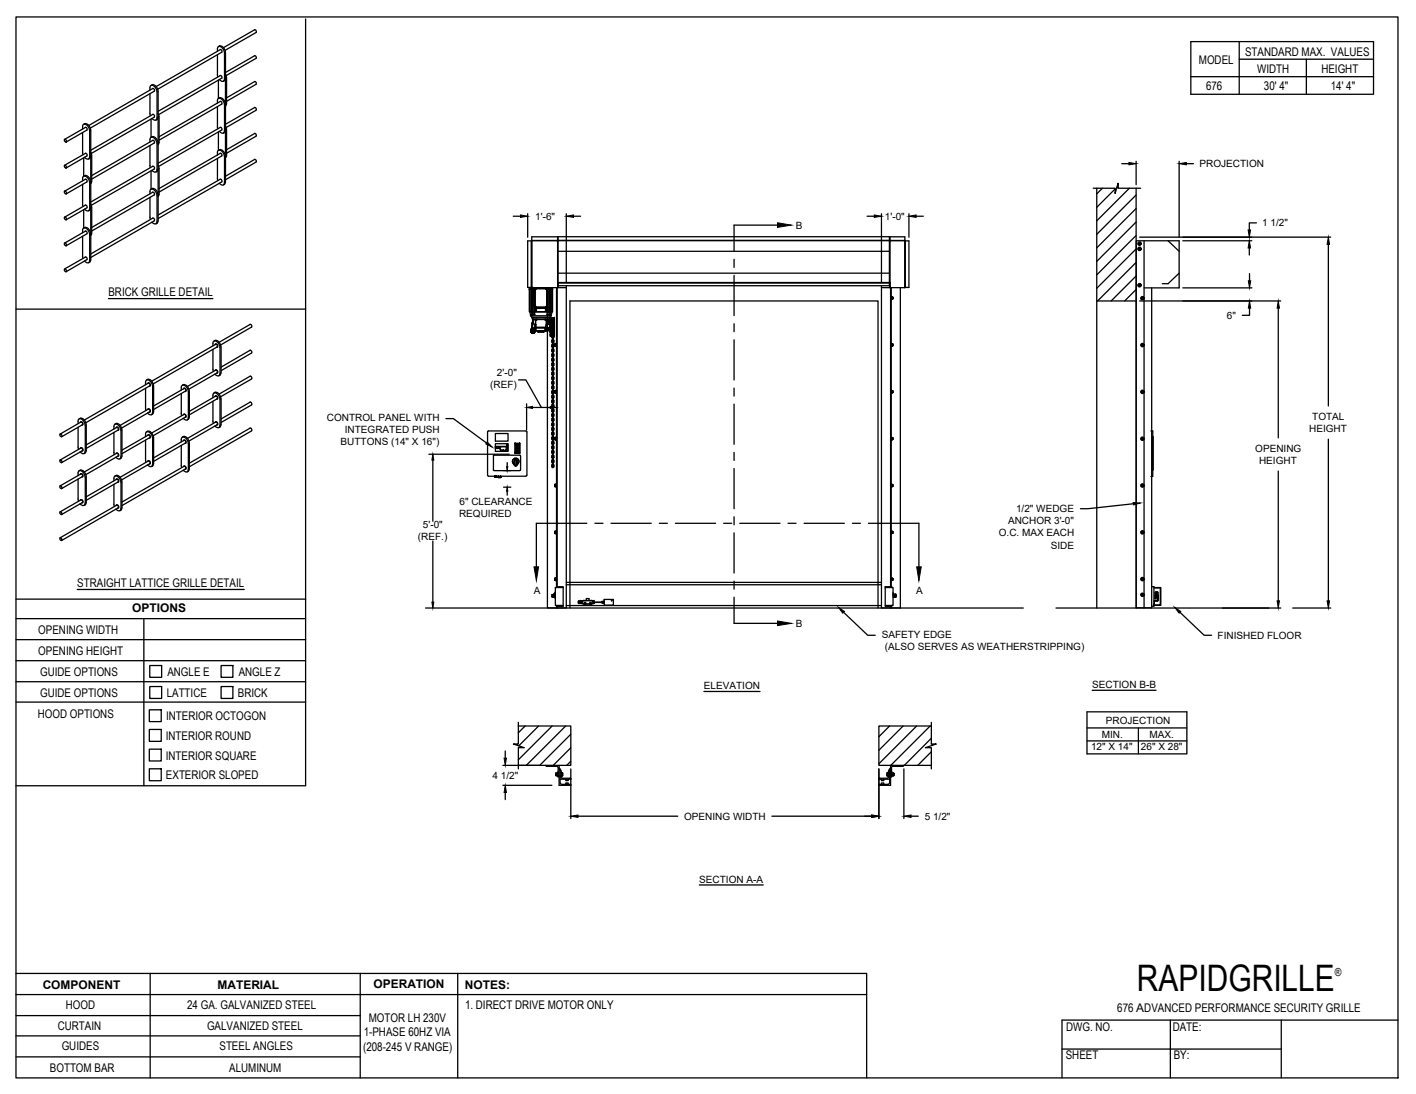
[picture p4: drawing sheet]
<svg xmlns="http://www.w3.org/2000/svg" width="279mm" height="216mm" viewBox="0 0 279 216" stroke-linecap="round" stroke-linejoin="round" font-family="sans-serif">
<!-- layer: SECTION CUTS -->
<g fill="none" stroke="#000" stroke-width=".25">
<path d="M144.8 51.2v1.6M144.8 54.4v7.9M153.4 44.4h-8.6v5.2M144.8 63.9v1.6M144.8 67.1v7.9M144.8 76.6v1.6M144.8 79.8v7.9M144.8 89.3v1.6M144.8 92.5v7.9M115.8 103.3h-10v8.6M117.4 103.3h1.6M120.6 103.3h7.9"/>
<path d="M130.1 103.3h1.6M133.3 103.3h7.9M142.8 103.3h1.6M144.8 102v1.6M144.8 105.2v7.9M144.8 114.7v1.6M144.8 117.9v5.1h8.6M146 103.3h7.9M155.5 103.3h1.6M158.7 103.3h7.9M168.2 103.3h1.6M171.4 103.3h9.9v8.6"/>
</g>
<path d="M153.4 44l2.7 .4-2.7 .5zM105.4 111.9h.9l-.5 2.7zM180.9 111.9h.9l-.5 2.7zM153.4 122.6l2.7 .4-2.7 .5z" fill="#000" stroke="#000" stroke-width=".2"/>
<!-- layer: MOTOR LH -->
<g fill="none" stroke="#000" stroke-width=".25">
<path d="M215.7 37.1h4.3v1.1l.6-2v.9h4.5M216.4 37.1v82.9M217.5 37.1l-1.1 1.2M220 37.3l-3.6 3.6M220.6 36.7l-.2 .2M222.8 37.1l-6.4 6.5M224.2 38.5l-7.8 7.7M224.2 37.1v82.9M104.4 57.1h.1M104.4 57.1h.2M104.5 57.1h.1M104.6 57v4.6l.1 .7"/>
<path d="M104.6 57h.1M104.6 57h.3M104.6 56.7v.3M104.7 57.1h-.3h.4v4.4M104.8 47.5v9.2M104.9 47.5v9.2M104.9 47.5h-.8v9.2h.8M104.9 56.8h.1M104.9 56.8v.2h.5M104.9 56.8h6.8M104.9 56.7v-10h5.1v10.1M104.9 47.5h4.9"/>
<path d="M104.9 56.7v.1M105.1 57.1h-.6v4.4M105.1 57v4.6M105.1 56.8v.2M105.1 57.1v4.4M105.2 57v.1M105.4 58v1.1M105.4 59.9v.5M105.4 57.2h.1M105.4 57.2l-.3-.1v4.4h.3M105.4 59v.2M105.4 59.6v.4"/>
<path d="M105.4 58.2v.9M105.4 59.2v.5M105.4 57.3v.7M105.4 57.1v.9M105.5 57v3.6M105.5 56.8h.1M105.5 57.1l.1 .1zM105.5 56.9h2.5v3.8h-2.5zM105.6 56.8l-.2 .2M105.7 57l-.1 .1M105.7 56.9l.1 .1zM105.8 56.9l-.3 .3v3.2"/>
<path d="M105.8 56.9h1.9l.2 .2v3.3M105.8 57h1.9l.2 .2v3.2l-.2 .2h-1.9l-.2-.2v-3.2zM105.8 56.9h1.9M106.1 56.8h.1M106.8 56.8h.1M107.7 56.9l.1 .1M107.8 57l.1 .1M107.9 56.8l.2 .2M107.9 57.1l.1 .1M107.9 56.8l-2.3 .1M107.9 56.8v.1M107.9 57.1v.1"/>
<path d="M107.9 57.2h.1M108 56.8h.1M108 57.2v3.2M108 57l.1 3.6M108.1 57h.1M108.1 57.1v4.4l-.3-.1M108.1 57.2h.1M108.1 57.1v.1M108.1 57.1h.9M108.3 57v.1M108.4 56.8v.2h-.3M108.4 57v4.6h.2v.5h-.2"/>
<path d="M108.6 57h.3M108.6 56.8v.2h-.2M108.6 57.1v4.4M108.9 57.1h.1M108.9 57.1h.1h-.1M108.9 56.8v.2M108.9 57v4.6M109 57.1h.1M109 57.1v4.4h-.6M109.8 56.8v59.2M109.9 47.5h.1M109.9 56.8v59"/>
<path d="M110 55.9v.7M110 55.7h65.6M110.1 56h.1M110.1 56.1h.1M110.1 56.3h.1M110.1 56.5h.1M110.1 47.5h-.3M110.1 47.5h-5.2M110.1 47.5v-.8h65.4v10.1M110.1 55.9h65.4M110.1 47.4l68.4 .1M110.1 49.6h65.4"/>
<path d="M110.1 53.9h65.4M110.1 56.4v.4M111.7 56.4v63.6h-3.7v-63.2M173.9 56.8h4.6M173.9 56.4v63.6h3.8v-63.2M175.5 56.4h-65.4v-8.9h68.4v9.3M175.5 56.2h.1M175.5 56h.1M175.5 56.4h.1M175.6 56.8v-10.1h2.9v10.1M175.6 55.9v.7M175.7 47.5h.1"/>
<path d="M175.7 56.8v59M175.9 58.5v.6M175.9 47.5h.1M175.9 56.8v59M175.9 58.9h.1M175.9 58.7v.3M175.9 59h.2M175.9 58.7l.2-.1 .1 .3M175.9 59h.1M175.9 58.9l.2 .1M175.9 58.7h.2l.1 .2M175.9 58.6h.1"/>
<path d="M176.1 58.6v.4M176.2 58.7v.2M178.5 47.5h.1M178.5 47.5h.8v9.2h-.8M178.6 47.5v9.2M216.4 59.4h7.8M224.2 41.1l-7.8 7.8M224.2 43.8l-7.8 7.8M224.2 46.5l-7.8 7.8M224.2 56.8h.1M224.2 57.1l-2.3 2.3M224.2 49.1l-7.8 7.8"/>
<path d="M224.2 51.8l-7.6 7.6M224.2 54.5l-5 4.9M224.9 48.9l.1 .1zM224.9 49.3l.1-.1zM224.9 48.9l-.3 .1v.2l.3 .1M224.9 47.9l.1 .1zM224.9 48.3l.1-.1zM224.9 47.9l-.3 .1v.2l.3 .1M224.9 56.1l.1 .1zM224.9 56.5l.1-.1zM224.9 56.1l-.3 .1v.2l.3 .1M224.9 56.1l-.3 .1 .2 .3 .2-.1-.1-.3"/>
<path d="M224.9 47.9l-.3 .1 .2 .3 .2-.1-.1-.3M224.9 48.9l-.3 .1 .2 .3 .2-.1-.1-.3M224.9 47.9h.1M224.9 48.9h.1M224.9 48.9v.1M224.9 56.1h.1M225 49h.1M225 49v.2v-.1M225 49.2h.1M225 48h.1M225 48v.2v-.1M225 48.2h.1"/>
<path d="M225 56.2h.1M225 56.2v.2v-.1M225 56.4h.1M225.7 56.8h7v-9.3h-8.5v72.5h3v-63.2M225.7 47.5v72.5M230.5 47.5l2.2 2.1M232.7 53.9l-2.2 2.1h-1.2M104.6 61.6h.5M104.7 62.3h4.1M104.7 62.3l.3 .3M104.8 65.6h.1M104.8 65h.1"/>
<path d="M104.8 65.3l.1-.1v.1zM104.8 65.5h.1M104.8 65.5l.6 .1M104.8 65.2h.1M104.8 65.2l-.1 .2 .1 .1M104.8 61.5h-.4v-4.4h.5v4.4M104.8 61.5h.3M104.8 65h.1zM104.8 65.1v.1M104.8 64.9l.1 .1M104.9 65.1h.1M104.9 65.1v.1"/>
<path d="M104.9 65.2h.1M104.9 65.6h.5M104.9 65h.1M104.9 65.1l-.1 .1M104.9 65v.1M104.9 65.4l.1 .1M104.9 65.4h.1M104.9 64.9h.1M104.9 65.6h.1M104.9 65.6h.2M104.9 65.6h.2zM104.9 65.2v.2"/>
<path d="M104.9 61.6h.5l.1 .5h-.6zM104.9 65.4v.2M104.9 61.6h.1M104.9 65.1l.1 .1M104.9 65.4l-.1 .1 .1 .1M104.9 65.2l-.1 .3M104.9 65.3v.1M105 65.6h.1M105 65.6h.1zM105 65.2v-.4h.1v.6M105 65.2h.1v.3M105 62.6h3.5"/>
<path d="M105 62.6v.1h3.5M105 63.8l-.1 1M105 65.2v.3M105 63.8h.1M105 65.5h.1M105 65.6h-.1M105 63.8l-.1 1.4M105 62.1h.1M105 62.1h.2M105.1 65.6h.1M105.1 62.1h.1M105.1 65.6h-.2h.2"/>
<path d="M105.1 63.7v.1M105.1 62.9v-.2v1M105.1 65.4h.1M105.1 65v.2M105.1 63.8v1M105.1 62.8h.1M105.1 65h.1M105.1 65.3h.1M105.1 63.8h.1M105.1 65.4v.1M105.1 62.1v.1M105.1 65.1h.1"/>
<path d="M105.1 64.8h.5M105.1 64.7h.5M105.1 65.3l.1 .1M105.1 65.1v.2M105.1 65.3v.1M105.1 65.6h.1zM105.1 65.6h.2zM105.1 65.6h.2M105.1 63.8v-.8h3.3v.9M105.1 63.8l.1 .1 .5 .1M105.1 61.6v.5M105.1 63.1h.5"/>
<path d="M105.2 65.6h.1M105.2 65.6h.1zM105.2 65.1v.3M105.2 65.4h.1M105.2 65.3h-.1M105.2 65.4h-.1M105.2 65l.1 .2M105.2 61.6h3.1M105.2 61.5v.1M105.2 65.3v.1M105.2 63v.9M105.2 65.4l.1 .1"/>
<path d="M105.2 64.8v.3M105.2 64.8v.2M105.2 65.6h-.1h.1M105.2 62.1h.1M105.3 65.6h.1M105.3 65.6h-.2h.2M105.3 64.8v.4zM105.3 65.2v.3M105.3 65.5h.1M105.3 62.1h-.3M105.3 64.8h-.1M105.3 65.4h.4"/>
<path d="M105.4 65.4l.1 .1-.1 .1zM105.4 65.6h.1M105.4 61.4h.1M105.4 60.6l.2 .2M105.4 65.4h.1M105.4 60.3v1.2M105.4 65.4h-.1M105.4 60.7v.8M105.5 65.5h.1M105.5 60.4l.1 .1v-.1M105.5 60.4h.1M105.5 65.5l-.1 .1"/>
<path d="M105.5 65.4v.1M105.5 60.4l.1 .1M105.5 65.6h.1M105.6 63.1h.1M105.6 65.2h.1M105.6 63v.1M105.6 63.1h.3M105.6 64.1h.1M105.6 65h-.3M105.6 60.5l.2 .1M105.6 65.1v.1M105.6 65.4l-.1 .1"/>
<path d="M105.6 64.1v.6M105.6 60.5l.2 .2-.1-.1M105.6 60.7v.1M105.6 64.7v.4M105.6 64.1v1.1M105.6 60.8v.7h.1v-.7M105.6 61.4l-.2 .1M105.6 64.1v.1M105.7 63.1h.1M105.7 64.6h.1M105.7 64.1h-.1M105.7 64.1v.5z"/>
<path d="M105.7 64.1h.1M105.7 64.6v.8M105.7 63.1v.9M105.7 63.1v1.5M105.7 64.7v.5M105.7 65.2h.1M105.7 65.2v.2M105.7 65.2h-.1M105.7 65.4h.1M105.7 64.1h-.1v1h-.3M105.7 65.2l.1 .1h1.9M105.7 64.6h2v.1h-2z"/>
<path d="M105.7 61.4h.2M105.7 65.3h2M105.8 60.7h1.9M105.8 63.1h.1M105.9 60.8v.7h1.7v-.7M105.9 63.1h-.1M105.9 63.1h1.6M105.9 63v.1M106.1 60.8h.8M106.1 65.3l.1 .1M106.2 65.4h1.1M106.2 65.4v.1"/>
<path d="M106.2 65.5h.1M106.2 65.5h1.1M107 60.8h.6M107.3 65.5h.1M107.3 65.4v.1M107.4 65.3l-.1 .1M107.5 63.1h.1M107.5 63v.1M107.5 63.1h.4M107.6 63.1h.2M107.6 64.7a.25 .25 0 0 0-.1 .3 .25 .25 0 0 0 .2 .2v.1M107.6 64.7l.1 .1"/>
<path d="M107.7 63.1h.1M107.7 65.1h.6M107.7 65.1h.1M107.7 65h.6M107.7 65.1v.2M107.7 60.6h.1l-.1 .1zM107.7 64.6h.1M107.7 65.3h.1M107.7 64.8h.1M107.7 64.6v.1M107.7 64.7h.1M107.7 61.4h.1"/>
<path d="M107.7 64.8l-.1 .2h.1M107.7 65v.1M107.7 60.8v.7h.1v-.7M107.7 65.3h.8M107.8 64l-.1 .6M107.8 64.1l-.1 .5M107.8 63.1v.9M107.8 63.1v.9h.5M107.9 60.5l-.2 .1M107.9 63.1h-.1M107.9 60.4v.1l.1-.1M107.9 60.5l-.1 .1"/>
<path d="M107.9 60.7l-2.3 .1M107.9 63v.1M107.9 63.1h.5M107.9 60.4h.1M107.9 60.4v.1M108 60.6h.1M108 61.6h.4v.5M108.1 60.7v.8h.3v-4.4v4.4M108.1 60.6l-.2 .2M108.1 61.4h.1M108.2 62.1h.1M108.2 62.1v.1l.3-.1"/>
<path d="M108.2 62.1h.3M108.2 62.1h.2M108.3 63l-.1 .9h.2M108.3 62.1v.1M108.3 64.8h.1l-.1 .1M108.3 64.8v.2M108.3 61.5v.1M108.3 65v.1M108.3 64.8v.1M108.3 64.7l-.6 .1M108.3 64.9v.1M108.3 65h.1"/>
<path d="M108.3 64.9h.1M108.4 64.9h.1M108.4 65h.1M108.4 65h-.1M108.4 64.9l-.1 .1M108.4 65l.1 .1M108.4 64.9v.1M108.4 62.1v.1M108.4 64.8v.2M108.4 64.8h-.7M108.4 62.7v1M108.4 61.6h.5"/>
<path d="M108.4 63.9v.9M108.4 63.9l-.6 .1M108.4 65v.3M108.4 62.1h.1M108.4 64.1h.1M108.4 63.9h.1M108.5 62.1h.1M108.5 62.6v.4M108.5 65.2h.1M108.5 63.9v1.3M108.5 63.9h.1M108.5 63.8v1.5"/>
<path d="M108.5 63.5v.4M108.5 65.2v.4M108.5 63.5h.1M108.5 65.6h.1M108.5 63.1h.1v2.9h-.1zM108.5 66l.1 .4M108.5 66.1l.1 .3M108.6 61.6h-.6l-.1 .5h.5M108.6 64.9l.1 1.1M108.6 64.2l.1-1.1v2.9M108.6 62.7l-.1 .4M108.6 62.7l.8 .1"/>
<path d="M108.6 66.4h.3M108.6 62.7l-.1 .1M108.6 63.1h.1M108.7 66l.1 .2M108.7 66l-.1 .2h.2M108.7 63.1l.2-.2v3.3M108.7 63.1h.1M108.7 63.1v3M108.7 66.1h.1M108.7 63v3M108.7 64.6l.1 1.5M108.7 64.7v.1"/>
<path d="M108.7 64.1l.1-.2-.1 .2M108.7 65.3l.1 .3-.1-.2M108.7 64.9h.1M108.7 66.1l.2 .1M108.7 65.6l.1 .1M108.7 65.4l.1 .3M108.7 64.6h.1M108.7 64.4h.1M108.8 62.9l-.2 .2M108.8 63.4h.1M108.8 65.7h.1M108.8 63.4l-.1 .1"/>
<path d="M108.8 63v.4M108.8 65.7v.4M108.8 66.1h.1M108.8 63h.1M108.8 62.9l-.1 .2M108.8 63l-.1 .1M108.8 63v1.6M108.8 63.4l-.1 .3zM108.8 62.3l-.3 .3M108.8 62.9v3.2M108.8 62.9v3.3M108.9 66.2h.1"/>
<path d="M108.9 62.9h.1M108.9 62.9l.1 .4M108.9 66.3l.1 .4M108.9 70.9l.1 .4M108.9 78.2l.1 .4M108.9 64.9h.1M108.9 65.1h.1M108.9 66h.1M108.9 65.6l.1 .2M108.9 72l.1 .2M108.9 73.9l.1 .2M108.9 79.3l.1 .2"/>
<path d="M108.9 61.6l-.1 .7M109 65.9v.2M109 66.1h.1M109 70.9v.3M109 78.2v.3M109 66.4h.2M109 65.6v.1M109 72v.1M109 73.9h.1M109 79.3v.1M109 65.9h.1M109 63.3h.1"/>
<path d="M109 65.8v.1M109 67.5v-.3l.1-.1v.4M109 66.2v.4M109 65.3v.3M109 64.3l.1 1.1v-1.1M109 63.4l.1 1v-1M109 68v.5M109 68.9l.1 1.1v-1.1M109 69.9v.4M109 70.8v.1M109 71.7v.4M109 72.6v1"/>
<path d="M109 73.5v.4M109 74.8v-.3l.1-.1v.4M109 75.3v.5M109 76.2v.5M109 77.2v.4M109 78.1v.1M109 79v.4M109 79.9v.4M109 67l-.1 .2 .1 .5M109 66.1l-.1 .2M109 65.2l-.1 .4M109 64.2l-.1 .5 .1 .2"/>
<path d="M109 63.3l-.1 .5 .1 .2M109 67.9l-.1 .2 .1 .5M109 68.8l-.1 .2 .1 .5M109 69.8l-.1 .2 .1 .4M109 70.7l-.1 .2M109 71.6l-.1 .5M109 72.5l-.1 .2 .1 .4M109 73.4l-.1 .5M109 74.3l-.1 .2 .1 .5M109 75.2l-.1 .2 .1 .5M109 76.1l-.1 .2v.4h.3l.1-.1M109 77.1l-.1 .2 .1 .4"/>
<path d="M109 78l-.1 .2M109 78.9l-.1 .5M109 79.8l-.1 .2 .1 .4M109 63.5l.1-.4v.4M109 69l.1-.7v.7M109 71.2l.1 .6v-.6M109 74.5l.1-.7v.7M109 76.3l.1-.7v.7M109 76.6l.1 .7v-.7M109 78.5l.1 .6v-.6M109 66.6v.6M109 79.4v.5"/>
<path d="M109 66.6h.1M109 64.7h.1M109 63.8h.1M109 63.4h.1M109 69h.1M109 69.3h.1M109 71.2h.1M109 73.6h.1M109 73h.1M109 76.3h.1M109 76.6h.1M109 78.5h.1"/>
<path d="M109 79.9h.1M109 79.3h.1M109 65.6l.1 .7zM109 67.5l.1 .6zM109 70.2l.1 .7zM109 72l.1 .7zM109 74.8l.1 .6zM109 77.5l.1 .7zM109.1 65.6h.1M109.1 79.5h.1M109.1 63.5v.3M109.1 64.5v.2"/>
<path d="M109.1 65.4v.2M109.1 65.8h.1M109.1 66.6v.6M109.1 79.4v.5M109.1 67l.2 .2M109.1 66.1l.2 .2M109.1 65.2l.2 .2M109.1 64.2l.2 .2M109.1 67.9l.2 .2M109.1 68.8l.2 .2M109.1 69.8l.2 .1M109.1 70.7l.2 .2"/>
<path d="M109.1 71.6l.2 .2M109.1 72.5l.2 .2M109.1 73.4l.2 .2M109.1 74.3l.2 .2M109.1 75.2l.2 .2M109.1 76.1l.2 .2M109.1 77.1l.2 .1M109.1 78l.2 .2M109.1 78.9l.2 .2M109.1 79.8l.2 .2M109.1 66.2v.4M109.1 65.3l.1 .3"/>
<path d="M109.1 68v.5M109.1 69.9v.4M109.1 70.8l.1 .1M109.1 71.7l.1 .4M109.1 72.6v1M109.1 73.5l.1 .4M109.1 75.3v.5M109.1 76.2v.5M109.1 77.2v.4M109.1 78.1l.1 .1M109.1 79l.1 .4M109.1 79.9v.4"/>
<path d="M109.1 65.8l.1 .1M109.2 63.3h-.1M109.2 65.9h.1M109.2 63.3l.1 .2M109.2 65.9v.2M109.2 70.9l-.1 .3M109.2 78.2l-.1 .3M109.2 65.6l-.1 .1M109.2 72l-.1 .1M109.2 73.9h-.1M109.2 79.3l-.1 .1M109.2 66.1h.1"/>
<path d="M109.2 63h.1M109.2 63v.3M109.3 66.2h.1M109.3 67.5l-.2 .2M109.3 66.5l-.2 .2M109.3 65.6l-.2 .2M109.3 64.7l-.2 .2M109.3 63.8l-.2 .2M109.3 68.4l-.2 .2M109.3 69.3l-.2 .2M109.3 70.2l-.2 .2M109.3 71.1l-.2 .2"/>
<path d="M109.3 72l-.2 .2M109.3 73l-.2 .1M109.3 73.9l-.2 .2M109.3 74.8l-.2 .2M109.3 75.7l-.2 .2M109.3 77.5l-.2 .2M109.3 78.4l-.2 .2M109.3 79.3l-.2 .2M109.3 66.3h.1M109.3 62.9l-.1 .1M109.3 62.9h.1M109.3 63.5v.3"/>
<path d="M109.3 64.4v.3M109.3 65.4v.2M109.3 66.3v.2M109.3 67.2v.3M109.3 68.1v.3M109.3 69v.3M109.3 70v.2M109.3 70.9v.2M109.3 71.8v.3M109.3 72.7v.3M109.3 73.6v.3M109.3 74.5v.3"/>
<path d="M109.3 75.4v.3M109.3 76.3v.3M109.3 77.3v.2M109.3 78.2v.2M109.3 79.1v.3M109.3 80v.3M109.3 62.8v3.5M109.3 62.8h.1M109.4 62.8h.1M109.4 64.6l-.1 1.7M109.4 62.8v1.8M109.4 64.6h.1"/>
<path d="M109.4 64.1v.4M109.4 64.8v-.2v.4M109.4 64.3v.3M109.4 62.8l-.1 3.5M109.5 68.2h.1M109.5 67.9h.1M109.5 67.9v.3M109.5 77.2v.2M109.5 77.2h.1M109.5 77.4h.1M109.5 67.9h.3l-.3-.1v.4M109.5 68.2l.3 .1h-.3z"/>
<path d="M109.5 77.2h.2v-.2a.27 .27 0 0 0-.2 .3 .27 .27 0 0 0 .2 .3M109.5 77.4h.2v.2M109.5 67.8v.5M109.5 77v.6M109.7 67.9v.3M109.7 77.2v.2M109.7 67.8h.1M109.7 77l.1 .1M109.8 68.3h-.1M109.8 77.5l-.1 .1M109.8 67.8v.5M109.8 77v.6"/>
<path d="M175.9 67.8v.6M175.9 77v.6M175.9 68.2h.1M175.9 67.9v.3M175.9 68.2l.2 .1M175.9 67.9l.2-.1 .1 .4M175.9 77.4h.1M175.9 77.2v.3M175.9 77.5h.2M175.9 77.2l.2-.1 .1 .3M175.9 68.3h.1M175.9 77.5h.1"/>
<path d="M175.9 67.9h.2v.3M175.9 77.4l.2 .1M175.9 77.2h.2l.1 .2M175.9 67.8v.1M175.9 77.1h.1M176.1 67.8v.5M176.1 77.1v.4M176.1 68.2h.1M176.1 68.3h.1M176.2 67.9v.3M176.2 77.2v.2M225.4 67.9l.2 .1z"/>
<path d="M225.4 68.3l.2-.1zM225.4 67.9l-.2 .1v.2l.2 .1M225.4 77.1l.2 .1zM225.4 77.6l.2-.1zM225.4 77.1l-.2 .1v.3l.2 .1M225.6 68v.2v-.1M225.6 77.2v.3v-.2M97.3 90l.2-.2h5.1l.1 .2v2.7l-.1 .2M97.3 92.7l.2 .2M97.4 90v2.7M97.5 92.9h5.1M97.6 94.1h.2h-.2"/>
<path d="M97.6 94.1h.2M97.6 94.1h.1M97.6 94v.2M97.7 85.6h2.5v1.5h-2.5zM97.7 87.6h2.5v1.5h-2.5zM97.7 88.1h2.4M97.8 88.2h.2zM97.8 88.2h.1M97.8 94.1h.1M97.8 94v.2M98.1 88.4l.1 .1zM98.3 94.2h.5z"/>
<path d="M98.3 94.1h.5h-.5M98.3 94.1h.5M98.3 94.1h.1M98.3 94.2h.1M98.3 94.2h.5M98.3 94v.3h.5v-.3M98.7 88.2h1.2v.8h-1.1zM98.8 94.2h.1M98.8 94.1h.1M98.8 88.2h.1M98.8 89.1h.1M98.8 89v.1"/>
<path d="M98.8 89h.5M98.9 89h.1M98.9 89.1h.1M99 89.1h.1M99 89h.1M99 89v.1M99.1 89h.1M99.1 89.1h.1M99.1 89v.1M99.2 89.1h.1M99.3 89h-.5h.5M99.3 89h.1"/>
<path d="M99.3 89v.1M99.3 89.1h.1M99.4 89h.1M99.8 89h.1M100 87.9h.1M100 88.8h.1M100 88.8l.1 .1M100.1 87.9h-.1M100.1 87.9h.1M100.1 88.8h.1M100.1 87.6l.1 1.5M100.1 87.6v1.5v-1.5"/>
<path d="M101.4 91.2l.1 .5zM101.4 91.6l.4 .4M101.4 91.6a.65 .65 0 0 1-.1-.9 .65 .65 0 0 1 1 0 .65 .65 0 0 1-.2 .9M101.5 91.6l.3 .3M101.6 89.4h.9M101.6 90.8l-.2 .4M101.6 90.8l-.1 .4M101.6 90.8h.1M101.6 90.8h.3v1h-.3zM101.6 87.5v1.9M101.6 90.7v.1M101.6 87.5h.1"/>
<path d="M101.6 89.4h.1M101.7 90.8h.2M101.8 91.9v.1M101.9 90.8h.1M101.9 90.8l.1 .4M101.9 90.8h-.3M101.9 90.6h-.3M101.9 90.8l.2 .4M101.9 90.7v.1M102 89v.1M102 89.1h.1M102 89h.1"/>
<path d="M102 87.9h.1M102 87.8h.1M102 87.8v.1M102 88.5h.1M102 88.4v.1M102.1 89.1h.1M102 91.2l.1 .5zM102 87.8l.1 .1M102 91.6l-.2 .3M102.1 88.5h.1M102.1 87.9h-.1M102.1 87.8v.1"/>
<path d="M102.1 87.8h.1M102.1 91.6l-.3 .4M102.1 87.9h.1M102.2 88.5h.1M102.2 88.5h-.1M102.2 89l-.1 .1M102.2 89h.1M102.2 87.8h.1M102.2 89.1h.1M102.2 88.4v.1M102.5 87.5h.1M102.5 89.4h.1"/>
<path d="M102.5 87.5h-.9M102.6 87.5v1.9M102.6 89.4h-.1M103.9 85.2l-.1-.2-7.5 .1-.1 8.7 .2 .2h7.4l.1-.2M104 85.2v8.6M108.9 80.9l.1 .4M108.9 86.4l.1 .4M108.9 89.1v.4h.3l.1-.2M108.9 82.1l.1 .1M108.9 91.2l.1 .2M109 80.9v.9M109 86.4v.3"/>
<path d="M109 89.1v.3M109 82.1h.1M109 91.2v.1M109 89.9l.2 .1-.1 .9zM109 91.8h.2l-.1 .4zM109 80.8v.1M109 81.7v.4M109 83v-.4h.1v.4M109 83.5v.5M109 84.5v.4M109 85.4v.4M109 86.3h.1"/>
<path d="M109 87.2v.4M109 88.1v.4M109 89v.1M109 90.8v.4M109 80.7l-.1 .2M109 81.6l-.1 .5M109 82.5l-.1 .2v.4h.3l.1-.1M109 83.4l-.1 .2 .1 .5M109 84.3l-.1 .2 .1 .5M109 85.2l-.1 .2 .1 .5M109 86.2l-.1 .1M109 87.1l-.1 .2 .1 .4"/>
<path d="M109 88l-.1 .2 .1 .4M109 88.9l-.1 .2M109 89.8l-.1 .2 .1 .5M109 90.7l-.1 .5M109 91.6l-.1 .2v.4h.3l.1-.1M109 82.7l.1-.7v.7M109 86.7l.1 .6v-.6M109 90l.1-.7v.7M109 91.8l.1-.7v.7M109 83v.6M109 81.8h.1M109 81.2h.1"/>
<path d="M109 83.6h.1M109 83h.1M109 86.6h.1M109 90.3h.1M109 80.2l.1 .7zM109 83.9l.1 .6zM109 84.8l.1 .6zM109 85.7l.1 .7zM109 87.5l.1 .7zM109 88.4l.1 .7zM109.1 83v.6M109.1 80.7l.2 .2"/>
<path d="M109.1 81.6l.2 .2M109.1 82.5l.2 .2M109.1 83.4l.2 .2M109.1 84.3l.2 .2M109.1 85.2l.2 .2M109.1 86.2l.2 .1M109.1 87.1l.2 .2M109.1 88l.2 .1M109.1 88.9l.2 .2M109.1 89.8l.2 .2M109.1 90.7l.2 .2M109.1 91.6l.2 .2"/>
<path d="M109.1 80.8l.1 .1M109.1 81.7l.1 .4M109.1 83.5v.5M109.1 84.5v.4M109.1 85.4v.4M109.1 86.3h.1M109.1 87.2v.4M109.1 88.1v.4M109.1 89l.1 .1M109.1 90.8l.1 .4M109.2 80.9l-.1 .9M109.2 86.4l-.1 .3"/>
<path d="M109.2 89.1l-.1 .3M109.2 82.1h-.1M109.2 91.2l-.1 .1M109.3 80.3l-.2 .1M109.3 81.1l-.2 .2M109.3 82.1l-.2 .1M109.3 83.9l-.2 .2M109.3 84.8l-.2 .2M109.3 85.7l-.2 .2M109.3 86.6l-.2 .2M109.3 87.5l-.2 .2M109.3 88.4l-.2 .2"/>
<path d="M109.3 90.3l-.2 .2M109.3 91.2l-.2 .2M109.3 80.9v.3M109.3 81.8v.3M109.3 82.7v.3M109.3 83.6v.3M109.3 84.5v.3M109.3 85.4v.3M109.3 86.4v.2M109.3 87.3v.2M109.3 88.2v.2M109.3 89.1v.2"/>
<path d="M109.3 90v.3M109.3 90.9v.3M109.3 91.8v.3M109.5 86.7h.1M109.5 86.4h.1M109.5 86.4v.3M109.5 95.9h.1M109.5 95.7h.1M109.5 95.7v.2M109.5 86.8h.2M109.5 86.8h.1M109.5 95.7h.2v.2h-.2z"/>
<path d="M109.5 95.7v-.2h.2v.2M109.5 95.9v.2h.2M109.5 86.4h.3l-.3-.1v.5M109.5 86.7h.2v.1M109.5 95.5v.6M109.5 86.3v.5M109.7 95.9v.2M109.7 86.4v.3M109.7 95.5l.1 .1M109.7 86.3h.1M109.8 96l-.1 .1M109.8 86.8h-.1"/>
<path d="M109.8 95.5v.6M109.8 86.3v.5M175.9 86.3v.6M175.9 95.5v.6M175.9 95.9h.1M175.9 95.7v.3M175.9 96h.2M175.9 95.7l.2-.1 .1 .3M175.9 86.7h.1M175.9 86.4v.3M175.9 86.7l.2 .1M175.9 86.4l.2-.1 .1 .4"/>
<path d="M175.9 96h.1M175.9 86.8h.1M175.9 95.9l.2 .1M175.9 95.7h.2l.1 .2M175.9 86.4h.2v.3M175.9 95.6h.1M175.9 86.3v.1M176.1 86.3v.5M176.1 95.6v.4M176.1 86.7h.1M176.1 86.8h.1M176.2 86.4v.3"/>
<path d="M176.2 95.7v.2M225.4 86.4l.2 .1zM225.4 86.8l.2-.1zM225.4 86.4l-.2 .1v.2l.2 .1M225.4 95.6l.2 .1zM225.4 96.1l.2-.2zM225.4 95.6l-.2 .1v.2l.2 .2M225.6 86.5v.2v-.1M225.6 95.7v.2v-.1M227.1 85h.4v9h-.4M227.5 86.1v6.7M227.5 86.2v6.6"/>
<path d="M84 120h117.9M108.9 117.7l.1 .1M108.9 117.4v.3M109 117.3l-.1 .1M109 117.3h.1M109 117.6h.2M109 117.3h.2v.5h-.2zM109.2 117.4h.1M109.2 117.8h.1M109.3 117.6v.2M109.3 117.4v.2M109.3 117.8h.1"/>
<path d="M109.3 117.4v.3M109.3 117.4h.1M109.3 117.4v.1M109.3 117.5v.3M109.3 117.5v.1M109.3 117.3h.1v.5h-.1zM109.3 117.6h.1M109.4 117.4h.2M109.4 117.8h.1M109.5 117.2l-.1 .1M109.5 117.2h.1M109.5 114.4h.1"/>
<path d="M109.5 114.2h.1M109.5 114.2v.2M109.5 105.2h.1M109.5 104.9h.1M109.5 104.9v.3M109.5 105.3h.2M109.5 105.3h.1M109.5 114.4l.3 .1-.3 .1zM109.5 114.2l.3-.1-.3-.1v.4M109.5 104.8l.3 .1h-.3zM109.5 104.9v.4M109.5 105.2h.2v.1"/>
<path d="M109.5 114v.6M109.5 104.8v.5M109.6 117h-.1v.8h.1M109.6 117.7v.5M109.6 117.7h-.1M109.6 117h.1M109.6 117.2h.1M109.6 116.9v.1M109.6 118.2h.1M109.6 117v.5M109.7 114.2v.2M109.7 104.9v.3"/>
<path d="M109.7 114l.1 .1M109.7 104.8h.1M109.8 114.5l-.1 .1M109.8 105.3h-.1M109.8 104.8v.5M109.8 114v.6M109.8 119.5v.5M109.8 116v-.2h1.3v3.9h-1.3v-.2M109.9 119.7v.3M111.1 116h-1.5v3.5h1.5M111.7 119.5h62.2M111.7 115.4h62.2"/>
<path d="M111.7 114.9h62.2M112.5 120v-60.6h60.7v60.6M114.2 118.6v.5M114.2 118.7v.4M114.2 118.6h.2v.5h-.2M114.2 118.9h.2M114.4 118.7h.1M114.4 119h.1M114.5 118.7v.2M114.5 118.9v.1M114.5 119h.1M114.5 118.7l.1 .2"/>
<path d="M114.5 118.7v.3M114.5 118.8v.2M114.5 118.7h.1M114.6 118.6v.5h-.1v-.5h.2M114.6 119.1h.1M114.7 118.6v.5M114.7 118.7h.1M114.7 119.1h.1M114.7 118.6h.1M114.7 118.6h.3M114.7 119.1h.3M115.2 118.5h1.5"/>
<path d="M115.2 119.2h1.5M115.3 119.1l.1 .1M115.3 119h.1M115.3 119.1h.1M115.3 119.1h.2M115.3 119.1v.1M115.3 119h.2M115.4 119l.1 .1v-.1l-.2 .1M115.5 119.1h.1M115.5 119h.1M115.5 119.1v.1M115.7 118.1l-.1 .4"/>
<path d="M115.7 118.1h.5M116.2 118.1l.1 .4M116.4 119.1v.1M116.4 119.1l.2-.1-.1 .2M116.4 119.1h.1M116.4 119h.1M116.4 119h.2M116.5 119l-.1 .1M116.6 119.1h.1M116.6 119h.1M116.7 118.5a.32 .32 0 0 1 .3 .3 .32 .32 0 0 1-.4 .3h-.2M116.7 118.5h-1.5a.33 .33 0 0 0-.3 .3 .33 .33 0 0 0 .3 .4h1.5"/>
<path d="M116.9 118.6h.3M116.9 119.1h.3M117.2 119.1h-.1M117.2 119h.1M117.2 118.7h.1M117.2 118.6v.5M117.2 118.8h1.6M117.2 118.9h1.6M118.8 118.8v.1M118.8 118.9h.1M118.8 118.8h.1M118.9 118.8h.1"/>
<path d="M118.9 118.9h.1M118.9 118.8h-.1M118.9 118.8v.2M118.9 118.8l.1 .2h-.1M119 118.8l.1 .2zM119.1 118.9h.1M119.1 118.8h.1M119.1 118.8v.2v-.2M119.1 118.7l.1 .3zM119.2 118.3h1.8v1.1h-1.8zM119.2 119h.1M119.2 118.7h.1"/>
<path d="M119.2 118.7v.3M174.7 116h1.5v3.5h-1.5M175.7 119.7v.3M175.9 104.8v.6M175.9 114v.6M175.9 119.7v.3M175.9 114.4h.1M175.9 114.2v.3M175.9 114.5h.2M175.9 114.2l.2-.1 .1 .3M175.9 105.2h.1M175.9 104.9v.3"/>
<path d="M175.9 105.2l.2 .1M175.9 104.9l.2-.1 .1 .4M175.9 114.5h.1M175.9 105.3h.1M175.9 114.4l.2 .1M175.9 114.2h.2l.1 .2M175.9 104.9h.2v.3M175.9 114.1h.1M175.9 104.8v.1M175.9 116v-.2h-1.2v3.9h1.2v-.2M176.1 114.1v.4M176.1 104.8v.5"/>
<path d="M176.1 105.2h.1M176.1 105.3h.1M176.2 104.9v.3M176.2 114.2v.2M176.2 117v.8M176.2 117.2h.1M176.3 117.2v.6h.1v-.5l-.2 .1M176.3 117.8h.1M176.4 117.4v.4M176.4 117.4h.1M176.4 117.8h.1M176.4 117.4v.2h-.1"/>
<path d="M176.4 117.4l.1 .2M176.4 117.6l.1 .2M176.4 117.4l.1 .4M176.4 117.4v.3M176.5 117.6v.2M176.5 117.4v.2h.2M176.5 117.4v.3M176.5 117.8h.1M176.5 117.5v.3M176.7 117.3v.5l.1-.1M176.7 117.3h.1M176.7 117.3h-.2v.5h.2"/>
<path d="M176.7 117.3l.1 .1M176.7 117.8h.1M176.8 117.4v.3M208.4 120h42M225.4 104.8l.2 .2zM225.4 105.3l.2-.1zM225.4 104.8l-.2 .2v.2l.2 .1M225.4 114.1l.2 .1zM225.4 114.5l.2-.1zM225.4 114.1l-.2 .1v.2l.2 .1M225.6 105v.2v-.1M225.6 114.2v.2v-.1"/>
<path d="M227.2 115.8h.5v3.8h-.5M227.7 119.3h.1M227.7 116h1.3v3.5h-1.3M227.7 116h1.2v3.4h-1.2M227.7 118.5h.8M227.8 119.2l-.1 .1M227.9 118.6l-.1 .6M227.9 117.6v.6h.6l-.1-.3h-.4M227.9 118v.1M227.9 116.9h.6M227.9 117h.6M227.9 116.9v.6"/>
<path d="M227.9 117.6l.1 .2M228 116.9l-.1 .3h.5v-.3M228 117.6l.1 .2M228 117.7v.5M228 117.2v.2M228 117.4l-.1 .1M228 116.9h.4M228.1 117.3l-.2 .3M228.1 117.3h.1M228.2 117h.2v.4M228.2 117h-.2v.4M228.2 117v.3"/>
<path d="M228.2 117.7h.1M228.3 117v.3M228.3 117.8h-.2M228.3 117.3l-.2 .1M228.3 117.3l.2 .3M228.3 117.3v.1M228.4 117.4v.1M228.4 117.7v.2M228.4 117.6v.2M228.4 118.5h-.5M228.4 118.5h.1M228.4 117.2h.1"/>
<path d="M228.5 118.5l-.6 .1M228.5 117.3l-.1 1.2M228.5 116.9v.6M228.5 117.6v1M228.5 117.6l-.2 .2h-.2M228.5 118h.1M228.5 118.1h.1M228.5 118v.1M228.6 118.1h-.1M228.6 118.1h.1M102.3 143.3h10.3v7.7h-10.3M102.3 142.6v4.2h-1l2.1 .8h-1.1v4.1"/>
<path d="M103.6 143.3l-1.3 1.3M106.3 143.3l-3.9 3.9M107.7 151l.2 .2M107.9 151.2h2M108.9 143.3l-6.6 6.6M109.6 153h.1M109.7 153h.1M109.7 152.6h.1M109.7 152.6l-.1 .1M109.7 152.6v.4M109.7 152.8v.3M109.7 152.5v.3"/>
<path d="M109.7 152.8h.3M109.8 151.2l.3 .3v1.8v-.9M110 152.5v.3M110 152.8v.3M110.1 152.5h-.4v.6h.4M110.1 153.1l.2 .2M110.3 151.7l.2 .2M110.3 151.7h.1M110.3 153.3h.1M110.3 151v4h2.3M110.5 151.9l.2 .2 .1 1.4 1.6 .1 .2 .2M110.5 154.5l.3 .3h1.6l.2 .2"/>
<path d="M110.5 151.9h.1M110.5 153.8h2.1M110.5 151.9v2.6M110.7 152.4l.1 .1M110.7 152.5h.3M110.7 153.1h.3M110.8 153.1l-.1 .2M110.8 152.6v-.1v.6M110.8 152.8v.3h-.1M110.8 152.7l-.1 .1M111 152.5v.1M111 153.1h.1"/>
<path d="M111 152.8v.3h-.2M111 152.5v.6M111 152.7l-.2 .1M111.6 143.3l-7.8 7.7M111.6 153.8v.3h.5v-.3M111.6 154.8v-.3h.5v.3M112.6 153.8h.1M112.6 155h.1M112.6 150.2l-.8 .8M112.6 144.9l-6.1 6.1M112.6 147.6l-3.4 3.4M173.4 153.8h.1"/>
<path d="M173.4 155h.1M173.4 153.8h2.1M173.9 153.8v.3h.5v-.3M173.9 154.8v-.3h.5v.3M175 152.7l.3 .4M175 153.1h.3M175 153.1h.1M175 152.5v.6M175 152.5h.3M175.1 152.5l-.1 .1M175.2 154.8h-1.6l-.2 .2M175.2 152.7l.1 .1"/>
<path d="M175.2 152.5v.6h-.2v-.3M175.3 153.1v.2M175.3 152.4l-.1 .2M175.5 154.5l-.3 .3M175.5 151.9l-.2 .2v1.4l-1.7 .1-.2 .2M175.5 151.9h.1M175.5 151.9v2.6M175.5 143.3l-2.1 2.1M175.7 151.7l-.2 .2M175.7 151.7h.1M175.7 153.3h.1M175.7 151v4h-2.3"/>
<path d="M175.9 153.1l-.2 .2M176 152.5h.3v.6M176 153.1h.3M176 152.5v.3M176 152.8v.3M176 152.8h.3M176.2 151.2l-.3 .3 .1 1.8-.1-.9M176.2 151.2h2M176.3 152.5v.6M176.3 153h.1M176.3 152.6h.1M176.4 152.6v.1"/>
<path d="M176.4 152.6v.4M176.4 153h.1M178.2 143.3l-4.8 4.8M178.3 151l-.2 .2M180.9 143.3l-7.5 7.4M183.5 143.3l-7.7 7.7M183.8 143.3h-10.4v7.7h10.4M183.8 142.6v4.2h.9l-2.1 .8h1.2v4.1M183.8 145.7l-5.4 5.3M183.8 148.4l-2.7 2.6M183.8 151h-.1"/>
<circle cx="224.8" cy="48.1" r=".33"/>
<circle cx="224.8" cy="49.1" r=".33"/>
<circle cx="224.8" cy="56.3" r=".33"/>
<circle cx="224.8" cy="48.1" r=".2"/>
<circle cx="224.8" cy="56.3" r=".2"/>
<circle cx="224.8" cy="49.1" r=".2"/>
<circle cx="224.8" cy="49.1" r=".12"/>
<circle cx="224.8" cy="48.1" r=".12"/>
<circle cx="224.8" cy="56.3" r=".12"/>
<circle cx="224.8" cy="48.1" r=".14"/>
<circle cx="224.8" cy="49.1" r=".14"/>
<circle cx="224.8" cy="56.3" r=".14"/>
<circle cx="225.4" cy="58.9" r=".33"/>
<circle cx="225.4" cy="58.9" r=".2"/>
<circle cx="225.4" cy="58.9" r=".14"/>
<circle cx="225.4" cy="58.9" r=".19"/>
<circle cx="225.4" cy="68.1" r=".33"/>
<circle cx="225.4" cy="77.3" r=".33"/>
<circle cx="225.4" cy="77.3" r=".2"/>
<circle cx="225.4" cy="68.1" r=".2"/>
<circle cx="225.4" cy="68.1" r=".12"/>
<circle cx="225.4" cy="77.3" r=".12"/>
<circle cx="97.8" cy="88.4" r=".1"/>
<circle cx="97.9" cy="88.4" r=".09"/>
<circle cx="98.2" cy="88.4" r=".1"/>
<circle cx="98.5" cy="88.4" r=".1"/>
<circle cx="98.5" cy="88.4" r=".09"/>
<circle cx="100" cy="87.9" r=".07"/>
<circle cx="100" cy="88.8" r=".07"/>
<circle cx="102.1" cy="87.9" r=".29"/>
<circle cx="102.1" cy="88.5" r=".29"/>
<circle cx="102.1" cy="89.1" r=".29"/>
<circle cx="102.1" cy="87.9" r=".22"/>
<circle cx="102.1" cy="89.1" r=".22"/>
<circle cx="102.1" cy="88.5" r=".22"/>
<circle cx="225.4" cy="86.6" r=".33"/>
<circle cx="225.4" cy="95.8" r=".33"/>
<circle cx="225.4" cy="86.6" r=".2"/>
<circle cx="225.4" cy="95.8" r=".2"/>
<circle cx="225.4" cy="86.6" r=".12"/>
<circle cx="225.4" cy="95.8" r=".12"/>
<circle cx="120.7" cy="118.5" r=".05"/>
<circle cx="225.4" cy="117.4" r=".33"/>
<circle cx="225.4" cy="105.1" r=".33"/>
<circle cx="225.4" cy="114.3" r=".33"/>
<circle cx="225.4" cy="114.3" r=".2"/>
<circle cx="225.4" cy="117.4" r=".2"/>
<circle cx="225.4" cy="105.1" r=".2"/>
<circle cx="225.4" cy="105.1" r=".12"/>
<circle cx="225.4" cy="117.4" r=".12"/>
<circle cx="225.4" cy="114.3" r=".12"/>
<circle cx="228.2" cy="117.6" r=".12"/>
<circle cx="228.2" cy="117.6" r=".1"/>
<circle cx="228.2" cy="117.6" r=".24"/>
</g>
<!-- layer: ANNOTATIONS -->
<g fill="none" stroke="#000" stroke-width=".25">
<path d="M221.3 32.3h1.5M224.2 31.8v4.6M232.7 31.8v15M234.1 32.3h1.4M101.3 42.7h1.4M104.1 42.2v4.6M111.7 42.2v13.5M113.2 42.7h1.4M171.1 42.7h1.4M173.9 42.2v13.5M179.3 42.2v4.6M180.8 42.7h1.4"/>
<path d="M224.9 59.4h27.8M224.9 46.8h37.7M233.4 56.8h13.6M233.4 47.5h13.6M246.5 48.9v1.4M246.5 54v1.4M247.9 44h-1.4v1.4M262.1 48.2v31.9M102.3 75h1.5l3 5.4M103.9 79.7v5.1M246.5 60.8v1.4h-1.4M252.2 60.8v25.6"/>
<path d="M84.6 89.6h15.9M85.4 90.8v12.1M88 82.6h1.5l6.5 4.8M99.4 96.1h1.4M99.4 92.9h1.4M100.1 91.3v.8M100.1 96.9v.8M105.1 80.4h3.5M223.6 99.4l-8.9 1h-1.5M252.2 93v25.6M262.1 86.7v31.9M85.4 106.8v12"/>
<path d="M241.2 120h11.5M255.1 120h7.5M138.9 136.5h11.1M166.5 120.8l4.7 4.6h1.5M215.5 136.2h12.6M232.8 120.8l4.8 4.6h1.5M99.2 151h7.1M99.2 155h9.7M99.7 148.2v1.4M99.7 156.4v1.4M112.6 151.7v9.8M173.4 151.7v9.8"/>
<path d="M178.4 151.7v9.8M214.5 140.5h19.7v8.3h-19.7zM214.5 143.7h19.7M214.5 146.2h19.7M224.6 143.7v5.1M114 161.1h19.7M138 174.6h12.6M152.3 161.1h19.7M179.8 161.1h1.4"/>
</g>
<g fill="#000" stroke="#000" stroke-width=".2">
<path d="M222.8 32.1l1.4 .2-1.4 .2zM232.7 32.3l1.4-.2v.4zM102.7 42.4l1.4 .3-1.4 .2zM111.7 42.7l1.5-.3v.5zM172.5 42.4l1.4 .3-1.4 .2zM179.3 42.7l1.5-.3v.5zM246.5 47.5l.3 1.4h-.5zM246.3 45.4h.5l-.3 1.4zM246.3 55.4h.5l-.3 1.4zM262.1 46.8l.2 1.4h-.4zM246.5 59.4l.3 1.4h-.5zM252.2 59.4l.3 1.4h-.5z"/>
<path d="M85.4 89.6l.2 1.2h-.4zM96.1 87.2l1 1-1.2-.6zM99.9 92.1h.3l-.1 .8zM100.1 96.1l.1 .8h-.3zM103.9 80.4l1.2-.2v.4zM108.6 80.2l1.1 .2-1.1 .2zM223.6 99.2l1.4 .1-1.4 .4zM85.2 118.8h.4l-.2 1.2zM252 118.6h.5l-.3 1.4zM261.9 118.6h.4l-.2 1.4zM165.4 119.9l1.2 .8-.3 .3zM231.8 119.9l1.2 .8-.3 .3z"/>
<path d="M99.5 149.6h.4l-.2 1.4zM99.7 155l.2 1.4h-.4zM112.6 161.1l1.4-.3v.5zM172 160.8l1.4 .3-1.4 .2zM178.4 161.1l1.4-.3v.5z"/>
</g>
<!-- layer: STRAIGHT LATTICE -->
<g fill="none" stroke="#000" stroke-width=".25">
<path d="M29.6 18.5l.1 4.3M29.6 17.8v-.8l.2-.1a1.18 1.18 0 0 1 1.2 1.2v5.2M29.8 16.9a.92 .92 0 0 1 1.4 .9v25.8l-.1 .3-.3 .3M42.9 9.6l.2-.4a1.18 1.18 0 0 1 1.2 1.2v5.2l-.2 .4a.65 .65 0 0 1-.8-.3M42.9 14.8l.1 .4M42.9 9.7v.4M42.9 10.8v4M43.1 9.2a.92 .92 0 0 1 1.3 .9l.1 25.8-.2 .5M43.1 15.8v3.6a.92 .92 0 0 1 1.3 .9l.1 .3M43.4 9.8l.3 .2v.3l-12.6 7.3M43.4 14.9l.3 .2v.3l-12.4 7.2M43.5 9.8l-12.7 7.3"/>
<path d="M43.5 14.9l-12.3 7.1M44.1 9.4l6.1-3.5 .3 .1v.4l-6.1 3.5M44.3 15.9l-.2 .1M44.5 15.4l-.2 .5M44.5 14.7l.2 .6v5.2l-.2 .4M44.5 14.3l5.7-3.3 .3 .2v.3l-5.9 3.4M50.2 16.1l.3 .2v.3l-5.8 3.4M50.2 16.1l-5.5 3.2M12.7 27.5l.4 .2v.3l-.4-.1zM12.7 32.6l.4 .2v.3l-.4-.1zM12.7 37.7l.4 .2v.3l-.4-.1zM16.3 25l.2-.5a1.18 1.18 0 0 1 1.2 1.3"/>
<path d="M16.3 30.1l.1 .4M16.3 36.4l.1 4.3M16.3 35.7v-.8l.2-.1a1.18 1.18 0 0 1 1.2 1.2M16.3 25v.5M16.3 26.2v3.9M16.5 24.6a.92 .92 0 0 1 1.4 .8v25.9l-.1 .3-.3 .3M16.5 31.2v3.6a.92 .92 0 0 1 1.4 .9v.2M16.8 25.1l.3 .2v.4M16.8 30.2l.3 .2v.4M16.8 35.4l.3 .1v.4M16.8 25.1l-4.1 2.4M16.8 30.3l-4.1 2.3"/>
<path d="M16.8 35.4l-4.1 2.3M17.1 25.7l-4 2.3M17.1 30.8l-4 2.3M17.1 35.9l-4 2.4M17.5 24.8l12.6-7.3 .3 .1v.4l-12.6 7.3M17.7 30.9l-.2 .4a.65 .65 0 0 1-.8-.3M17.7 25.8v5.1M17.7 36v5.1M17.9 30l.2 .7v5.1l-.2 .5M17.9 30.8l-.1 .4-.3 .2M17.9 39.9l12.2-7.1 .3 .2v.3l-12.4 7.2M29.6 32.7l.1 .4"/>
<path d="M29.6 27.5l.2-.4a1.21 1.21 0 0 1 1.2 1.3v5.1l-.2 .4a.65 .65 0 0 1-.8-.3M29.6 38.9l.1 4.4M29.6 38.2v-.7l.2-.2a1.18 1.18 0 0 1 1.2 1.3M29.6 27.6v.4M29.6 28.7v4M29.8 33.7v3.6l.2-.1M29.8 23.5v3.6a.92 .92 0 0 1 1.4 .9v.2M30 37.2a1.18 1.18 0 0 1 1.2 1.3M30.1 22.6l.3 .1v.4M30.1 27.7l.3 .2v.3l-12.3 7.1M30.1 22.6l-12.2 7.1M30.1 27.7l-12 6.9"/>
<path d="M30.5 23.1l-12.5 7.2M31 23.2l-.2 .4a.65 .65 0 0 1-.8-.2M31 38.6v5.1M31 33.8l-.2 .1M31.2 32.6l.2 .7v5.1l-.2 .4M31.2 22.3l.2 .7v5.1l-.2 .5M31.2 33.4l-.2 .4M31.2 23.1l-.1 .4-.3 .2M42.9 25l.1 .4M42.9 30.1l.2-.4a1.18 1.18 0 0 1 1.2 1.2v5.1l-.2 .5a.65 .65 0 0 1-.8-.3M42.9 20.3l.1-.7 .1-.2a1.18 1.18 0 0 1 1.2 1.3v5.1l-.2 .4a.65 .65 0 0 1-.8-.3M42.9 31.3l.1 4.3"/>
<path d="M42.9 21v4M42.9 30.1v.5M43.1 26v3.7a.92 .92 0 0 1 1.3 .9l.1 .2M43.4 25.1l.3 .2v.4l-12.4 7.1M43.4 20l.3 .2v.3M43.4 30.2l.3 .2v.4l-12.3 7.1M43.5 25.1l-12.3 7.1M43.5 20l-12.1 7M43.5 30.3l-12.1 6.9M43.8 20.6l-12.4 7.1M44.3 36.4l-.2 .1M44.5 25.7l-.1 .3-.3 .3"/>
<path d="M44.5 24.9l.2 .7M44.5 24.5l5.7-3.3 .3 .2v.3l-5.9 3.5M44.5 34.8l5.7-3.3 .3 .1v.4l-6 3.5M44.7 25.6v5.1l-.2 .4M44.7 29.5l5.5-3.2 .3 .2v.4l-5.8 3.3M12.7 42.8l.4 .2v.4l-.4-.2zM12.7 53.1l.4 .2v.3l-.4-.2zM12.7 48l.4 .1v.4l-.4-.2zM16.3 50.6l.1 .4M16.3 45.5l.2-.5a1.18 1.18 0 0 1 1.2 1.3M16.3 45.5v.4M16.3 46.6v4"/>
<path d="M16.5 41.4v3.6a.92 .92 0 0 1 1.4 .9v.3M16.8 40.5l.3 .1v.4M16.8 50.7l.3 .2v.3M16.8 45.6l.3 .2v.3M16.8 40.5l-4.1 2.4M16.8 50.7l-4.1 2.4M16.8 45.6l-4.1 2.4M17.1 41l-4 2.4M17.1 51.2l-4 2.4M17.1 46.1l-4 2.4M17.7 41.1l-.2 .5a.65 .65 0 0 1-.8-.3M17.7 51.4l-.2 .4a.65 .65 0 0 1-.8-.3"/>
<path d="M17.7 46.3v5.1M17.9 40.3l.2 .6v5.1l-.2 .5M17.9 41l-.1 .4-.3 .2M18.1 44.9l12-7 .3 .2v.4l-12.3 7.1M30.1 43l.3 .2v.4l-12.5 7.2M30.1 43.1l-12.2 7M31 43.7l-.2 .4a.65 .65 0 0 1-.8-.3M31.2 42.4l12.2-7 .3 .1v.4l-12.5 7.2"/>
</g>
<!-- layer: BRICK -->
<g fill="none" stroke="#000" stroke-width=".25">
<path d="M28.7 75.4l.2-.4a1.18 1.18 0 0 1 1.2 1.3M28.7 76.6l.1 4.4M28.7 75.5v.4M28.9 75a.92 .92 0 0 1 1.4 .9v5.4l-.2 .4M29.1 75.7l.1-.1a.33 .33 0 0 1 .4 .2 .33 .33 0 0 1-.1 .4M30 75.2l12.6-7.3 .3 .2v.4l-12.7 7.3M30.1 76.3v5.1M35.8 76.5l.2-.5a1.21 1.21 0 0 1 1.2 1.3v5.1l-.2 .4a.64 .64 0 0 1-.8-.2M35.8 76.5v.5M35.8 77.7v3.9M36 76.1l.2-.2a1.21 1.21 0 0 1 1.2 1.3l-.1 5.1v.4l-.3 .2M36.2 76.7a.33 .33 0 0 1 .5 .1 .33 .33 0 0 1-.2 .5"/>
<path d="M37 76.3l5.6-3.3 .3 .2v.4l-5.6 3.2M42 78l.2-.4a1.18 1.18 0 0 1 1.2 1.2v5.1M42 68.3l.1-.8 .1-.2a1.18 1.18 0 0 1 1.2 1.3v5.1l-.2 .4a.64 .64 0 0 1-.8-.3M42 68.9l.1 4.4M42 79.2l.1 4.3M42 78v.5M42.2 77.6l.2-.2a1.24 1.24 0 0 1 1.2 1.3v5.1l-.1 .4-.3 .2M42.2 67.3l.2-.1a1.18 1.18 0 0 1 1.2 1.2v5.2M42.5 68v-.1a.33 .33 0 0 1 .4 .2 .33 .33 0 0 1-.1 .4M42.5 73.1v-.1a.33 .33 0 0 1 .4 .2 .33 .33 0 0 1-.1 .4M42.5 78.2a.33 .33 0 0 1 .4 .1 .33 .33 0 0 1-.1 .5M43.4 74l-.2 .1"/>
<path d="M43.6 73.6l-.2 .4M49.6 79.9v-.4l-.3-.1-5.7 3.3M49.6 74.8v-.4l-.3-.2-6.1 3.6M49.6 69.7v-.4l-.3-.2-5.7 3.4M49.6 64.5v-.3l-.3-.2-6.1 3.5M49.7 64.5l-6.2 3.6M49.7 69.7l-6.1 3.5M49.7 74.8l-6.2 3.5M49.7 79.9l-6.1 3.5M11.9 85.6l.3 .2v.4l-.3-.2zM11.9 95.9l.3 .2v.3l-.3-.2zM11.9 90.8l.3 .1v.4l-.3-.2z"/>
<path d="M15.4 98.5l.1 .4M15.4 93.4l.2-.5a1.18 1.18 0 0 1 1.2 1.3M15.4 83.6l.1-.8 .1-.1a1.18 1.18 0 0 1 1.2 1.2M15.4 84.3l.1 4.4M15.4 93.4v.5M15.4 94.6v3.9M15.6 92.9a.92 .92 0 0 1 1.4 .9v5.4M15.8 82.6a1.18 1.18 0 0 1 1.2 1.2v5.1l-.1 .4-.3 .2M15.8 82.6l-.2 .1M15.9 83.4v-.1a.33 .33 0 0 1 .4 .1 .33 .33 0 0 1-.1 .5M15.9 88.5v-.1a.33 .33 0 0 1 .4 .2 .33 .33 0 0 1-.1 .4M15.9 98.7a.32 .32 0 0 1 .4 .1 .32 .32 0 0 1-.1 .4"/>
<path d="M15.9 93.6v-.1a.33 .33 0 0 1 .4 .2 .33 .33 0 0 1-.1 .4M15.9 83.3l.4 .1v.4M15.9 88.4l.4 .2v.3M15.9 93.5l.4 .2v.3M15.9 98.6l.4 .2v.4M16 83.3l-4.1 2.4M16 93.5l-4.1 2.4M16 88.4l-4.1 2.4M16 98.7l-4.1 2.3M16.3 83.8l-4.1 2.4M16.3 94l-4.1 2.4M16.3 88.9l-4.1 2.4"/>
<path d="M16.3 99.2l-4.1 2.3M16.7 82.9l12.6-7.3 .3 .2v.3l-12.6 7.3M16.8 89l-.2 .5a.64 .64 0 0 1-.8-.3M16.8 99.3l-.2 .4a.64 .64 0 0 1-.8-.3M16.8 99.6l-.2 .1M16.8 83.9v5.1M16.8 94.2v5.1M17 99.2l-.2 .4M17 98l6-3.4 .3 .1v.4l-6.3 3.6M22.5 99.5l.1 .4M22.5 94.9v-.8l.2-.1a1.18 1.18 0 0 1 1.2 1.2v5.2a.41 .41 0 0 1-.6 .4l-.4-.3M22.5 85.3l.1 4.4"/>
<path d="M22.5 84.7v-.8l.2-.2a1.18 1.18 0 0 1 1.2 1.3v5.1M22.5 95.6v3.9M22.7 83.7a.92 .92 0 0 1 1.3 .9v.2M22.9 93.8a1.18 1.18 0 0 1 1.1 1.3l.1 5.1-.3 .5M22.9 93.9l-.2 .1M22.9 94.6a.32 .32 0 0 1 .5 .1 .32 .32 0 0 1-.2 .5M22.9 99.8v-.1a.32 .32 0 0 1 .5 .2 .32 .32 0 0 1-.2 .4M22.9 89.5a.32 .32 0 0 1 .5 .1 .32 .32 0 0 1-.2 .4M22.9 84.4v-.1a.32 .32 0 0 1 .5 .2 .32 .32 0 0 1-.2 .4M23 89.5l-6.3 3.6M23 84.3l.3 .2v.4l-6.3 3.6M23 89.4l.3 .2v.4l-6.3 3.7"/>
<path d="M23 84.3l-6 3.5M23.7 94.2l5.6-3.2 .3 .1v.4l-5.6 3.2M23.7 83.9l5.6-3.2 .3 .2v.4l-5.6 3.2M23.9 90.1l-.2 .4a.64 .64 0 0 1-.8-.3M23.9 90.4l-.2 .2M24.1 84.9l-.1 5.1-.2 .4M24.1 88.8l5.2-3 .3 .2v.4l-5.5 3.1M24.1 99.1l12.2-7.1 .3 .2v.3l-12.5 7.3M28.7 86.2l.1-.8 .1-.2a1.18 1.18 0 0 1 1.2 1.3M28.7 86.9l.1 4.3M28.9 85.2a.92 .92 0 0 1 1.4 .9v5.4l-.2 .4M29.1 85.9h.1a.33 .33 0 0 1 .4 .1 .33 .33 0 0 1-.1 .4"/>
<path d="M29.1 91h.1a.33 .33 0 0 1 .4 .1 .33 .33 0 0 1-.1 .5M29.1 80.8l.1-.1a.33 .33 0 0 1 .4 .2 .33 .33 0 0 1-.1 .4M30 85.4l6.3-3.6 .3 .1v.4l-6.4 3.7M30.1 91.6l-.1 .4a.64 .64 0 0 1-.9-.3M30.1 81.4l-.1 .4a.64 .64 0 0 1-.9-.3M30.1 86.5v5.1M30.1 91.9l-.2 .2M30.1 81.7l-.2 .1M30.3 90.4l6-3.5 .3 .2v.3l-6.3 3.7M30.3 80.1l6-3.5 .3 .2v.4l-6.3 3.6M35.8 81.6l.1 .4M35.8 87.9l.1 4.4"/>
<path d="M35.8 87.2v-.8l.2-.1a1.18 1.18 0 0 1 1.2 1.2v5.2M36.2 86.2a1.21 1.21 0 0 1 1.2 1.2l-.1 5.1v.4l-.3 .2M36.2 86.2l-.2 .1M36.2 81.9v-.1a.32 .32 0 0 1 .5 .1 .32 .32 0 0 1-.2 .5M36.2 92.1v-.1a.33 .33 0 0 1 .5 .2 .33 .33 0 0 1-.2 .4M36.2 87v-.1a.33 .33 0 0 1 .5 .1 .33 .33 0 0 1-.2 .5M37 86.5l5.6-3.2 .3 .1v.4l-5.6 3.2M37.2 92.7l-.2 .4a.64 .64 0 0 1-.8-.3M37.4 81.2l5.2-3 .3 .1v.4l-5.5 3.2M42.5 83.4v-.1a.33 .33 0 0 1 .4 .1 .33 .33 0 0 1-.1 .5M43.4 83.9l-.2 .4a.64 .64 0 0 1-.8-.2M49.3 84.5l.3 .2v.3"/>
<path d="M49.3 84.5l-11.9 6.9M49.7 85l-12.3 7.1M11.9 106.1l.3 .2v.4l-.3-.2zM11.9 101l.3 .2v.3l-.3-.1zM23.3 100.2v-.4l-.3-.1-11.1 6.4M23.3 100.2l-11.1 6.5M23.9 100.7l-.2 .1"/>
</g>
<!-- layer: TITLE BLOCK -->
<g fill="none" stroke="#000" stroke-width=".25">
<path d="M3.2 3.3h272.6v209.4h-272.6zM60.3 3.7v151.4h-57.1M235 8.2h36v10.4h-36zM235 15.1h36M244.5 11.7h26.5M244.5 8.2v10.4M21.4 58.9h20.6M3.2 61h57.1M3.2 118.2h57.1M15.2 116.3h33M3.2 126.2h57.1M3.2 130.4h57.1"/>
<path d="M3.2 122.1h57.1M3.2 138.6h57.1M3.2 134.5h57.1M28.4 122.1v33M29.5 131.3h2.4v2.4h-2.4zM29.5 135.5h2.4v2.3h-2.4zM43.6 131.3h2.4v2.4h-2.4zM43.6 135.5h2.4v2.3h-2.4zM29.5 140.1h2.3v2.3h-2.3zM29.5 144h2.3v2.3h-2.3zM29.5 147.8h2.3v2.4h-2.3zM29.5 151.7h2.3v2.4h-2.3z"/>
<path d="M3.2 196.3h167.8M3.2 192.1h167.8v20.6M29.6 192.1v20.6M71.1 192.1v20.6M90.3 192.1v20.6M3.2 208.6h67.9M3.2 204.4h67.9M3.2 200.4h67.9M209.6 207h43.2M230.9 201.3v11.4M252.8 201.3v11.4M275.8 201.3h-66.2v11.4"/>
</g>
<!-- layer: 0 -->
<path d="M257.8 11.7v6.9" fill="none" stroke="#000" stroke-width=".25"/>
<text font-size="7.2" x="224.3" y="195.5">RAPIDGRILLE</text>
<g font-size="2.4">
<text x="245.7" y="11.1">STANDARD MAX. VALUES</text>
<text x="236.6" y="12.7">MODEL</text>
<text x="238" y="17.8">676</text>
<text x="248.1" y="14.4">WIDTH</text>
<text x="249.4" y="17.8">30' 4&quot;</text>
<text x="260.7" y="14.4">HEIGHT</text>
<text x="262.6" y="17.8">14' 4&quot;</text>
<text x="21.4" y="58.4">BRICK GRILLE DETAIL</text>
<text x="15.2" y="115.8">STRAIGHT LATTICE GRILLE DETAIL</text>
<text x="7.6" y="125.1">OPENING WIDTH</text>
<text x="26.1" y="120.8">OPTIONS</text>
<text x="7.6" y="129.2">OPENING HEIGHT</text>
<text x="7.9" y="133.4">GUIDE OPTIONS</text>
<text x="7.9" y="137.5">GUIDE OPTIONS</text>
<text x="32.9" y="137.6">LATTICE</text>
<text x="33" y="133.4">ANGLE E</text>
<text x="46.9" y="137.6">BRICK</text>
<text x="47.1" y="133.4">ANGLE Z</text>
<text x="7.5" y="141.7">HOOD OPTIONS</text>
<text x="32.8" y="142.2">INTERIOR OCTOGON</text>
<text x="32.7" y="146">INTERIOR ROUND</text>
<text x="32.7" y="149.9">INTERIOR SQUARE</text>
<text x="32.7" y="153.8">EXTERIOR SLOPED</text>
<text x="8.4" y="195.2">COMPONENT</text>
<text x="42.9" y="195.1">MATERIAL</text>
<text x="73.7" y="195">OPERATION</text>
<text x="91.7" y="195.2">NOTES:</text>
<text x="11.4" y="203.2">CURTAIN</text>
<text x="13" y="199.2">HOOD</text>
<text x="36.9" y="199.1">24 GA. GALVANIZED STEEL</text>
<text x="40.9" y="203.3">GALVANIZED STEEL</text>
<text x="72.8" y="201.7">MOTOR LH 230V</text>
<text x="91.8" y="199.1">1. DIRECT DRIVE MOTOR ONLY</text>
<text x="210.4" y="203.6">DWG. NO.</text>
<text x="220.5" y="199.8">676 ADVANCED PERFORMANCE SECURITY GRILLE</text>
<text x="231.4" y="203.4">DATE:</text>
<text x="12.2" y="207.3">GUIDES</text>
<text x="43.3" y="207.2">STEEL ANGLES</text>
<text x="71.6" y="207.3">(208-245 V RANGE)</text>
<text x="71.8" y="204.5">1-PHASE 60HZ VIA</text>
<text x="210.3" y="209.1">SHEET</text>
<text x="231.6" y="209">BY:</text>
<text x="9.8" y="211.5">BOTTOM BAR</text>
<text x="45.2" y="211.6">ALUMINUM</text>
</g>
<text font-size="2.2" x="263.4" y="192.7">®</text>
<g font-size="2">
<text x="236.7" y="33">PROJECTION</text>
<text x="105.6" y="43.3">1'-6&quot;</text>
<text x="157" y="45.2">B</text>
<text x="174.6" y="43.3">1'-0&quot;</text>
<text x="249.1" y="44.7">1 1/2&quot;</text>
<text x="242.1" y="62.9">6&quot;</text>
<text x="96.7" y="76.7">(REF)</text>
<text x="98.1" y="74.3">2'-0&quot;</text>
<text x="64.5" y="83.1">CONTROL PANEL WITH</text>
<text x="258.9" y="82.9">TOTAL</text>
<text x="67.2" y="87.9">BUTTONS (14&quot; X 16&quot;)</text>
<text x="68" y="85.5">INTEGRATED PUSH</text>
<text x="247.7" y="89.2">OPENING</text>
<text x="258.3" y="85.3">HEIGHT</text>
<text x="248.4" y="91.6">HEIGHT</text>
<text x="90.7" y="99.6">6&quot; CLEARANCE</text>
<text x="200.5" y="101.1">1/2&quot; WEDGE</text>
<text x="82.5" y="106.5">(REF.)</text>
<text x="83.4" y="104.1">5'-0&quot;</text>
<text x="90.6" y="102">REQUIRED</text>
<text x="197.1" y="105.9">O.C. MAX EACH</text>
<text x="198.9" y="103.5">ANCHOR 3'-0&quot;</text>
<text x="207.3" y="108.2">SIDE</text>
<text x="105.3" y="117.2">A</text>
<text x="180.8" y="117.2">A</text>
<text x="157" y="123.8">B</text>
<text x="174" y="125.9">SAFETY EDGE</text>
<text x="174.6" y="128.3">(ALSO SERVES AS WEATHERSTRIPPING)</text>
<text x="240.3" y="126.1">FINISHED FLOOR</text>
<text x="138.9" y="136.1">ELEVATION</text>
<text x="215.5" y="135.8">SECTION B-B</text>
<text x="218.2" y="142.8">PROJECTION</text>
<text x="215.3" y="148">12&quot; X 14&quot;</text>
<text x="217.4" y="145.7">MIN.</text>
<text x="225.1" y="148">26&quot; X 28&quot;</text>
<text x="226.8" y="145.7">MAX.</text>
<text x="97.2" y="153.7">4 1/2&quot;</text>
<text x="135" y="161.8">OPENING WIDTH</text>
<text x="182.5" y="161.8">5 1/2&quot;</text>
<text x="138" y="174.2">SECTION A-A</text>
</g>
</svg>
